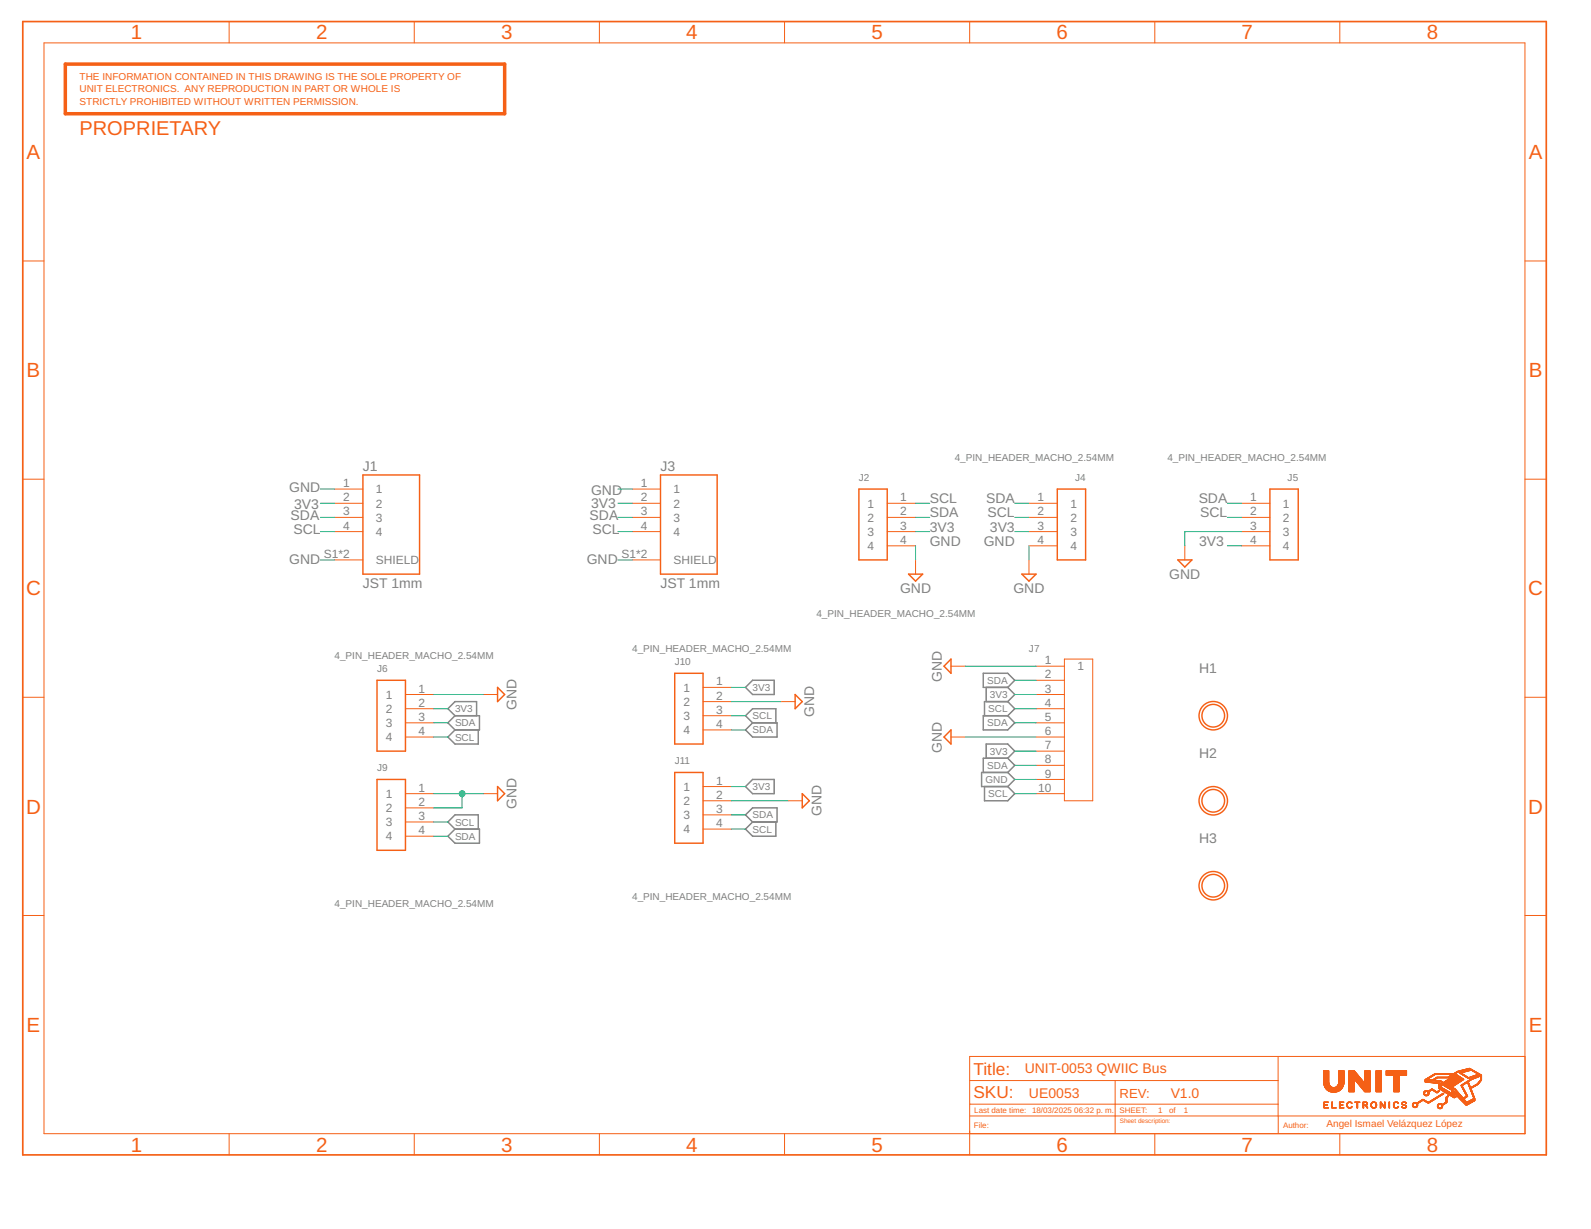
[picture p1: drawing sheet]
<svg xmlns="http://www.w3.org/2000/svg" width="279mm" height="216mm" viewBox="0 0 279 216" stroke-linecap="round" stroke-linejoin="round" font-family="sans-serif">
<g fill="none" stroke="#808080" stroke-width=".25">
<path d="M172.7 118.3h4.3l1.2 1.2-1.2 1.3h-4.3zM79.9 125.7h4.3v2.5h-4.3M79.9 125.7l-1.2-1.2 1.2-1.2h3.8v2.4M79.9 128.2l-1.2 1.3 1.2 1.2h4.1v-2.5M79.9 125.7l-1.2 1.3 1.2 1.2M130.9 120.8l1.3-1.3h3.8v2.5h-3.8zM130.9 138.2l1.3-1.3h3.8v2.5h-3.8zM132.2 127l-1.3-1.3 1.3-1.2h4v2.5M132.2 127h4.3v2.5h-4.3l-1.3-1.3zM172.7 125.7h4.3l1.2 1.3-1.2 1.2h-4.3zM172.9 138.2v2.5h4.1l1.2-1.3-1.2-1.2M173.2 133.2v-2.5h3.8l1.2 1.3-1.2 1.2"/>
<path d="M173.2 120.8v2.5M177 123.3l1.2 1.2-1.2 1.2M177 123.3h-4.1v2.4M177 135.7h-4.6v2.5h4.6M177 133.2h-4.3v2.5M177 133.2l1.2 1.3-1.2 1.2M177 135.7l1.2 1.2-1.2 1.3M177 120.8l1.2 1.2-1.2 1.3M79.9 145.6l-1.2-1.2 1.2-1.2h4.1v2.4M79.9 145.6h4.3v2.5h-4.3l-1.2-1.2zM130.9 143.2l1.3-1.3h4.3v2.5h-4.3zM132.2 144.4l-1.3 1.2 1.3 1.3h4v-2.5"/>
</g>
<g fill="none" stroke="#f56016" stroke-width=".25">
<path d="M63.7 83.4h10v17.5h-10zM116 83.4h9.9v17.5h-9.9zM150.8 85.9h5v12.5h-5zM185.7 85.9h4.9v12.5h-4.9zM206.8 98.4h2.5l-1.2 1.2zM223 85.9h5v12.5h-5zM66.2 119.5h5v12.5h-5zM118.5 118.3h5v12.4h-5zM159.6 100.9h2.4l-1.2 1.2zM167 115.8v2.5l-1.2-1.3zM179.5 100.9h2.4l-1.2 1.2zM66.2 136.9h5v12.5h-5z"/>
<path d="M87.4 120.8l1.2 1.2-1.2 1.3zM87.4 138.2l1.2 1.2-1.2 1.3zM118.5 135.7h5v12.4h-5zM139.6 122l1.3 1.3-1.3 1.2zM140.9 139.4l1.2 1.3-1.2 1.2zM167 128.2v2.5l-1.2-1.2z"/>
<circle cx="213.1" cy="125.7" r="1.99"/>
<circle cx="213.1" cy="125.7" r="2.5"/>
<circle cx="213.1" cy="155.6" r="1.99"/>
<circle cx="213.1" cy="140.7" r="1.99"/>
<circle cx="213.1" cy="155.6" r="2.5"/>
<circle cx="213.1" cy="140.7" r="2.5"/>
</g>
<g fill="none" stroke="#f56016" stroke-width=".18">
<path d="M7.7 7.5h260.1v191.7h-260.1zM40.2 3.8v3.7M72.7 3.8v3.7M105.3 3.8v3.7M137.8 3.8v3.7M170.3 3.8v3.7M202.8 3.8v3.7M235.3 3.8v3.7M4 45.8h3.7M267.8 45.8h3.7M4 84.2h3.7M58.8 85.9h4.9"/>
<path d="M58.8 88.4h4.9M58.8 90.9h4.9M58.8 93.4h4.9M58.8 98.4h4.9M111 85.9h5M111 88.4h5M111 90.9h5M111 93.4h5M111 98.4h5M155.8 88.4h5M155.8 90.9h5M155.8 93.4h5"/>
<path d="M155.8 95.9h5M160.8 98.4v2.5M180.7 88.4h5M180.7 90.9h5M180.7 93.4h5M180.7 95.9h5M180.7 98.4v2.5M208.1 95.9v2.5M218 88.4h5M218 90.9h5M218 93.4h5M218 95.9h5"/>
<path d="M267.8 84.2h3.7M167 117h2.5M181.9 119.5h5M181.9 117h5M186.9 115.8h5v24.9h-5zM4 122.5h3.7M71.2 122h5M71.2 124.5h5M71.2 127h5M71.2 129.5h5M71.2 139.4h5M84.9 122h2.5"/>
<path d="M84.9 139.4h2.5M123.5 120.8h4.9M123.5 123.3h4.9M123.5 125.7h4.9M123.5 128.2h4.9M123.5 138.2h4.9M137.1 123.3h2.5M167 129.5h2.5M181.9 122h5M181.9 124.5h5M181.9 127h5M181.9 129.5h5"/>
<path d="M181.9 132h5M181.9 134.5h5M181.9 136.9h5M181.9 139.4h5M267.8 122.5h3.7M71.2 141.9h5M71.2 144.4h5M71.2 146.9h5M123.5 140.7h4.9M123.5 143.2h4.9M123.5 145.6h4.9M138.4 140.7h2.5"/>
<path d="M4 160.8h3.7M267.8 160.8h3.7M40.2 199.2v3.7M72.7 199.2v3.7M105.3 199.2v3.7M137.8 199.2v3.7M170.3 189.8h54.2M170.4 194h54.1M170.4 194h.1M170.4 196h97.4M195.8 189.8v9.3M202.8 199.2v3.7"/>
<path d="M224.5 185.7v10.3M224.5 196.1v3M232.4 189.8h.9M232.4 190.1h.9M232.4 190h.9M232.4 189.9h.9M232.4 189.7h.9M232.4 189.6h.9M232.4 189.5h.9M232.4 189.4h.9M232.4 189.3h.9M232.4 189.2h.9"/>
<path d="M232.4 189.1h.9M232.4 189h.9M232.4 188.9h.9M232.4 188.8h.9M232.4 188.7h.9M232.4 188.6h.9M232.4 188.5h.9M232.4 188.4h.9M232.4 188.3h.9M232.4 188.2h.9M232.4 188.1h.9M232.5 190.3h.9"/>
<path d="M232.5 190.2h.9M232.5 190.1h.8M232.5 190.4l.9 .1M232.5 190.4h.9M232.5 190.5h.9M232.5 194h.1M232.5 194.6h.8M232.5 194.6h.1M232.5 194.5h.1M232.5 194.4h.1M232.5 194.3h.1M232.5 194.2h.1"/>
<path d="M232.5 194.1h.6M232.5 193.9h.1M232.5 193.8h.1M232.5 193.7h.1M232.5 193.6h.8M232.5 190.6h1M232.5 190.7h1M232.6 190.7h1M232.6 190.8h1M232.6 190.8l1.1 .1M232.6 190.9h1.1M232.6 190.9h1.2"/>
<path d="M232.7 191h1.2M232.7 191h1.3M232.7 191.1h3.1M232.7 191.1h3M232.9 191.3h2.6M232.9 191.4h2.6M233 191.4h2.5M233 191.5h2.4M233.1 191.5h2.3M233.1 194.1l-.6 .1M233.1 191.5h2.2M233.2 191.6h2"/>
<path d="M233.3 193.7h-.8M233.3 191.7h1.8M233.4 191.7h1.7M233.5 191.7h1.4M233.6 191.8h1.2M233.8 191.9h.8M233.9 194h.1M233.9 194.6h.8M233.9 194.6h.1M233.9 194.5h.1M233.9 194.4h.1M233.9 194.3h.1"/>
<path d="M233.9 194.2h.1M233.9 194.1h.1M233.9 193.9h.1M233.9 193.8h.1M233.9 193.7h.1M233.9 193.6h.1M234.1 191h.1M234.4 191h.1M234.4 191h1.4M234.7 190.9h1.1M234.8 190.9h1.1M234.8 190.8h1.1"/>
<path d="M234.9 190.7h1M235 190.5h1M235 190.4h1M235.1 190.4h.9M235.1 190.3h.9M235.1 190.2h.9M235.1 189.8h.9M235.1 190.1h.9M235.1 190h.9M235.1 189.9h.9M235.1 189.7h.9M235.1 189.6h.9"/>
<path d="M235.1 189.5h.9M235.1 189.4h.9M235.1 189.3h.9M235.1 189.2h.9M235.1 189.1h.9M235.1 189h.9M235.1 188.9h.9M235.1 188.8h.9M235.1 188.7h.9M235.1 188.6h.9M235.1 188.5h.9M235.1 188.4h.9"/>
<path d="M235.1 188.3h.9M235.1 188.2h.9M235.1 188.1h.9M235.2 194h.1M235.2 194.6h.8M235.2 194.6h.1M235.2 194.5h.1M235.2 194.4h.1M235.2 194.3h.1M235.2 194.2h.1M235.2 194.1h.6M235.2 193.9h.1"/>
<path d="M235.2 193.8h.1M235.2 193.7h.1M235.2 193.6h.8M235.2 191.6h-2M235.3 199.2v3.7M235.6 191.3h-2.7M235.6 191.2l-2.8 .1M235.7 191.2h-2.9M235.8 191h-1.3M235.8 194.1l-.6 .1M235.8 190.9h-1.1M235.9 190.8h-1.1"/>
<path d="M235.9 190.7h-1M235.9 190.6h-1M236 190.6h-1M236 193.7h-.8M236.5 194.2h.1M236.5 194.1h.1M236.5 194.4h.2M236.5 194.3h.1M236.5 194h.1M236.5 193.9h.1M236.6 194.4h.1M236.6 194.4l.1 .1"/>
<path d="M236.6 194.5h.1M236.6 194h-.1M236.6 194.5h.2M236.7 194.6h.2M236.7 193.9h-.2M236.7 193.8h-.1M236.7 193.7h.6M236.7 194.6h.6M236.7 193.7l-.1 .1M236.7 193.6h.6M236.8 194.6h.4M236.8 193.6h.4"/>
<path d="M236.8 193.7h-.2M236.9 189.8h.9M236.9 191.8h.9M236.9 191.7h.9M236.9 191.6h.9M236.9 191.5h.9M236.9 191.4h.9M236.9 191.3h.9M236.9 191.2h.9M236.9 191.1h.9M236.9 191h.9M236.9 190.9h.9"/>
<path d="M236.9 190.8h.9M236.9 190.7h.9M236.9 190.6h.9M236.9 190.5h.9M236.9 190.4h.9M236.9 190.3h.9M236.9 190.2h.9M236.9 190.1h.9M236.9 190h.9M236.9 189.9h.9M236.9 189.7h.9M236.9 189.6h.9"/>
<path d="M236.9 189.6h2.2M236.9 189.5h2.1M236.9 189.4l2.1 .1M236.9 189.4h2M236.9 189.3h2M236.9 189.3h1.9M236.9 189.2h1.9M236.9 189.2h1.8M236.9 189.1h1.8M236.9 189h1.7M236.9 188.9h1.6M236.9 188.8h1.6"/>
<path d="M236.9 188.8h1.5M236.9 188.7h1.5M236.9 188.7h1.4M236.9 188.6l1.4 .1M236.9 188.6h1.4M236.9 188.6h1.3M236.9 188.5h1.3M236.9 188.4h1.2M236.9 188.3l1.1 .1M236.9 188.3h1.1M236.9 188.2l1.1 .1M236.9 188.2h1"/>
<path d="M236.9 188.1h.9M237 194.7h.1M237.2 193.7h.2M237.3 194.5h.1M237.3 193.7h.1M237.3 193.8h.1M237.3 194.6h-.2M237.3 194.4h.1M237.3 193.9h.1M237.4 194.5h-.2M237.4 194.4l-.1 .1M237.9 189.6h1.2"/>
<path d="M237.9 189.7h1.2M237.9 193.7h.9M237.9 193.6h.9M237.9 189.7h1.3M238 189.7l1.2 .1M238 189.8h1.2M238 189.8h1.3M238.1 189.9h1.2M238.1 189.9h1.3M238.2 190h1.2M238.2 190.1h1.3M238.3 190.1h1.2"/>
<path d="M238.3 190.1l1.2 .1M238.3 194h.1M238.3 194.6h.1M238.3 194.5h.1M238.3 194.4h.1M238.3 194.3h.1M238.3 194.2h.1M238.3 194.1h.1M238.3 193.9h.1M238.3 193.8h.1M238.3 193.7h.1M238.3 190.2h1.3"/>
<path d="M238.4 190.2h1.2M238.4 190.3h2.2M238.4 190.3h1.2M238.5 190.4h2.1M238.6 190.5h2M238.7 190.6h1.9M238.7 190.7h1.9M238.8 190.7h1.8M238.8 190.8h1.8M238.9 190.8h1.7M238.9 190.9h1.7M239 190.9h1.6"/>
<path d="M239 191h1.6M239.1 191.1h1.5M239.2 191.2h1.4M239.2 191.3h1.4M239.3 191.3h1.3M239.3 191.4h1.3M239.4 191.4h1.2M239.4 194h.1M239.4 194.6h.1M239.4 194.5h.1M239.4 194.4h.1M239.4 194.3h.1"/>
<path d="M239.4 194.2h.1M239.4 194.1h.1M239.4 193.9h.1M239.4 193.8h.1M239.4 193.7h.1M239.4 193.7h.7M239.4 193.6h.6M239.4 193.6h.5M239.4 191.5h1.2M239.5 191.5h1.1M239.5 191.6h1.1M239.6 191.7h1"/>
<path d="M239.7 191.8h.9M239.7 189.8h.9M239.7 190.3h.9M239.7 190.2h.9M239.7 190.1h.9M239.7 190h.9M239.7 189.9h.9M239.7 189.7h.9M239.7 189.6h.9M239.7 189.5h.9M239.7 189.4h.9M239.7 189.3h.9"/>
<path d="M239.7 189.2h.9M239.7 189.1h.9M239.7 189h.9M239.7 188.9h.9M239.7 188.8h.9M239.7 188.7h.9M239.7 188.6h.9M239.7 188.5h.9M239.7 188.4h.9M239.7 188.3h.9M239.7 188.2h.9M239.7 188.1h.9"/>
<path d="M239.8 194.2h.1M239.8 194.3h.2M239.9 194.3h.1M239.9 194.4h.1M239.9 193.6h.1M239.9 194.2h-.5M239.9 194.4h.2M239.9 193.7h.2M239.9 194.4l.2 .1M240 194.5h.1M240 194.1h.1M240 193.7h.1"/>
<path d="M240 194h.1M240 194.6h.2M240 194.1l-.6 .1M240 193.8h.1M240.1 194.6h.1M240.1 193.9h.1M240.1 193.8h.1M240.1 194.1h-.2M240.7 194h.2M240.7 194.3h.2M240.7 194.2h.2M240.7 194.1h.2"/>
<path d="M240.8 194.4h.1M240.8 194.3h.1M240.8 193.9h.1M240.8 194.4l.1 .1M240.9 194.5h.1M240.9 194.6h.2M240.9 193.8h-.1M240.9 193.7h.7M241 194.6h.6M241 193.6h.5M241 193.7l-.1 .1M241 194.6h.4"/>
<path d="M241 193.7h-.1M241 193.6h.4M241.1 193.5v.1M241.2 194.7h.1M241.4 193.5v.1M241.4 193.7h.2M241.5 194.5h.1M241.5 193.7h.2M241.6 194.5h.1M241.6 193.8h.1M241.6 194.4h.1M241.6 194.6h-.2"/>
<path d="M241.6 194.3h.1M241.6 193.9h.1M241.6 194h.1M241.6 194.2h.1M241.7 189.8h.9M241.7 194.5h-.2M241.7 194.1h.1M241.7 194l.1 .1M241.7 191.8h.9M241.7 191.7h.9M241.7 191.6h.9M241.7 191.5h.9"/>
<path d="M241.7 191.4h.9M241.7 191.3h.9M241.7 191.2h.9M241.7 191.1h.9M241.7 191h.9M241.7 190.9h.9M241.7 190.8h.9M241.7 190.7h.9M241.7 190.6h.9M241.7 190.5h.9M241.7 190.4h.9M241.7 190.3h.9"/>
<path d="M241.7 190.2h.9M241.7 190.1h.9M241.7 190h.9M241.7 189.9h.9M241.7 189.7h.9M241.7 189.6h.9M241.7 189.5h.9M241.7 189.4h.9M241.7 189.3h.9M241.7 189.2h.9M241.7 189.1h.9M241.7 189h.9"/>
<path d="M241.7 188.9h.9M241.7 188.8h.9M241.7 188.7h.9M241.7 188.6h.9M241.7 188.5h.9M241.7 188.4h.9M241.7 188.3h.9M241.7 188.2h.9M241.7 188.1h.9M241.8 194.2h-.1M242.4 194h.1M242.4 194.6h.1"/>
<path d="M242.4 194.5h.1M242.4 194.4h.1M242.4 194.3h.1M242.4 194.2h.1M242.4 194.1h.1M242.4 193.9h.1M242.4 193.8h.1M242.4 193.8h.3M242.4 193.7l.2 .1M242.4 193.7h.2M242.4 193.6h.1M242.6 193.8h.1"/>
<path d="M242.6 193.9h.1M242.6 194h.2M242.7 194h.1M242.7 194.1h.2M242.8 194.1l.1 .1M242.8 194.2h.1M242.8 194.2h.2M242.9 194.3h.1M242.9 194.4h.2M243 194.4l.1 .1M243 194.5h.2M243.1 194.6h.1"/>
<path d="M243.2 194h.1M243.2 194.4h.1M243.2 194.3h.1M243.2 194.2h.1M243.2 194.1h.1M243.2 193.9h.1M243.2 193.8h.1M243.2 193.7h.1M243.2 193.6h.1M243.4 188.9h3.6M243.4 188.8h3.6M243.4 188.7h3.6"/>
<path d="M243.4 188.6h3.6M243.4 188.5h3.6M243.4 188.4h3.6M243.4 188.3h3.6M243.4 188.2h3.6M243.4 188.1h3.6M243.9 194h.1M243.9 194.6h.1M243.9 194.5h.1M243.9 194.4h.1M243.9 194.3h.1M243.9 194.2h.1"/>
<path d="M243.9 194.1h.1M243.9 193.9h.1M243.9 193.8h.1M243.9 193.7h.1M243.9 193.6h.1M244.7 194h.1M244.7 194.3h.1M244.7 194.2h.1M244.7 194.1h.1M244.7 193.9h.1M244.7 194.4h.1M244.8 194.4l.1 .1"/>
<path d="M244.8 194.4h.1M244.8 193.8h.1M244.8 189.8h.9M244.8 191.8h.9M244.8 191.7h.9M244.8 191.6h.9M244.8 191.5h.9M244.8 191.4h.9M244.8 191.3h.9M244.8 191.2h.9M244.8 191.1h.9M244.8 191h.9"/>
<path d="M244.8 190.9h.9M244.8 190.8h.9M244.8 190.7h.9M244.8 190.6h.9M244.8 190.5h.9M244.8 190.4h.9M244.8 190.3h.9M244.8 190.2h.9M244.8 190.1h.9M244.8 190h.9M244.8 189.9h.9M244.8 189.7h.9"/>
<path d="M244.8 189.6h.9M244.8 189.5h.9M244.8 189.4h.9M244.8 189.3h.9M244.8 189.2h.9M244.8 189.1h.9M244.8 189h.9M244.8 194.5h.1M244.8 194.5h.2M244.9 194.6h.2M244.9 193.7h.6M244.9 194.6h.6"/>
<path d="M244.9 193.8h-.1M244.9 193.6h.6M244.9 193.7l-.1 .1M245 194.6h.4M245 193.6h.4M245 193.7h-.2M245.1 193.5v.1M245.2 194.7h.1M245.3 193.5v.1M245.4 193.7h.2M245.5 193.8h.1M245.5 194.6h-.2"/>
<path d="M245.5 194.4h.1M245.5 193.9h.1M245.6 194.5h-.2M245.6 194.4l-.1 .1M245.6 193.8h-.1M246.1 194.4l.2 .1M246.1 194.4h.2M246.2 194.5h.1M246.2 194h.1M246.2 194.4h.1M246.2 193.9h.1M246.2 193.8h.1"/>
<path d="M246.2 194.5h.2M246.2 194h.2M246.2 193.7h.1M246.2 194.6h.3M246.2 194l.3 .1M246.3 194.6h.6M246.3 194.1h.4M246.3 193.7h.6M246.3 193.8h-.1M246.3 193.6h.5M246.4 194.6h.4M246.4 194.1l.5 .1"/>
<path d="M246.4 193.7h-.2M246.4 193.6h.4M246.5 194.7h.1M246.6 194.2h.3M246.8 194.2h.2M246.8 193.7h.1M246.8 193.7h.2M246.9 194.5h.1M246.9 194.3h.1M246.9 193.8h.1M246.9 194.4h.1M246.9 194.6h-.2"/>
<path d="M247 194.5h-.2M247 194.4l-.1 .1M248 194.1h.2M248.1 194.3h.1M248.1 194.2h.1M248.1 194h.1M248.1 194.3h.2M248.1 194.4h.2M248.1 194.4h.3M248.2 194.4h.7M248.2 194.5h.6M248.2 194l-.1 .1"/>
<path d="M248.2 193.8h.6M248.3 194.5h.5M248.3 193.9h-.2M248.3 193.7h.5M248.3 194.6h.4M248.4 193.7h.2M248.4 193.8h-.3M248.4 193.7h.1M248.6 193.7h.1M248.6 193.8h.4M248.8 194.3h.1M248.8 193.9h.1"/>
<path d="M248.8 194h.1M248.8 194.2h.2M248.8 194h.2M248.8 194.1h.2M248.9 194.4h-.3M248.9 194.4h-.2M249 194.3h-.2M249 193.9h-.3M249.1 193.8h-.9M249.2 193.7l-.3 .1M249.2 193.7h-.3M249.3 193.7h-.3"/>
<path d="M249.4 193.6h-.4M249.5 193.5l-.4 .1M249.5 193.5h-.3M249.6 193.3h.7M249.6 193.5h-.3M249.6 193.3h.6M249.7 193.4h-.3M249.7 193.2h.4M249.8 193.2h.2M249.8 193.3l-.3 .1M249.8 193.1h.2M250 193.3l.3 .1"/>
<path d="M250 192.1h.2M250 192h.2M250 192.2h.2M250 191.9h.2M250.1 192.3h.2M250.1 192.2l.1 .1M250.1 193.4h.3M250.1 192.4h.7M250.1 193.4h.4M250.2 191.7h.6M250.2 193.5h.3M250.2 192.4h.6"/>
<path d="M250.2 191.9h-.2M250.3 191.6h.4M250.3 189.8h.1M250.3 190.1h1.6M250.3 190.1h1.2M250.3 190h.9M250.3 189.9l.1 .1M250.3 189.9h.1M250.3 189.7l1.6 .1M250.3 189.7h1.6M250.3 189.7h.8M250.3 192.5h.4"/>
<path d="M250.3 191.8h-.2M250.3 193.5h.3M250.4 193.5l.3 .1M250.4 191.7l-.3 .1M250.4 191.6h.2M250.4 192.5h.1M250.5 193.6h.7M250.5 189.8h1.9M250.5 193.7h.6M250.6 191.7h.4M250.6 189.6h-.3M250.6 193.7h.4"/>
<path d="M250.6 190.1l1.8 .1M250.7 191.8h.3M250.7 189.6h-.3M250.7 193.7h.3M250.7 191.9h.2M250.7 192.2h.2M250.8 189.5h-.4M250.8 189.4h.3M250.8 193.8h.1M250.8 191.9h.1M250.8 192.2h.2M250.8 192.1h.2"/>
<path d="M250.8 192h.2M250.8 191.9h.2M250.8 189.5h-.3M250.8 190.1v.1M250.9 192.3h-.3M250.9 192.3h-.2M250.9 189.4l-.3 .1M250.9 192.2h-.1M251 189.2h.3M251 189.4h-.3M251 189.8h1.9M251 190h.1"/>
<path d="M251.1 191.7h-1M251.1 190.2h1.6M251.1 191.7h-.3M251.2 191.5h.6M251.2 189.3h-.4M251.2 189.8h.1M251.2 191.6h-.3M251.2 191.4h.5M251.2 189.3h-.3M251.3 193.5l-.4 .1M251.3 191.6h-.3M251.3 191.4h.4"/>
<path d="M251.3 191.5l-.3 .1M251.3 193.5h-.3M251.4 191.3h.2M251.4 189.2h-.4M251.4 191.5h-.3M251.4 191.3h.1M251.4 189.1h-.3M251.4 193.5h-.3M251.5 190.2h1.3M251.5 189.9h1.6M251.5 193.4h-.3M251.5 189.1h-.3"/>
<path d="M251.5 191.5h.4M251.6 189l-.4 .1M251.6 193.2h.3M251.6 193.3l-.3 .1M251.7 191.5l.2 .1M251.7 189h-.4M251.7 191.6h.3M251.7 193.3h-.3M251.7 189h-.3M251.8 191.6h.3M251.8 193.3h-.4M251.8 188.9h-.3"/>
<path d="M251.8 191.7h.3M251.8 190.2v.1M251.8 193.2h-.3M251.9 188.9h-.4M251.9 191.7h.3M251.9 189.7h-.3M252 191.7l.3 .1M252 190.3h.8M252 188.8h-.4M252 193.1h-.3M252 191.8h.6M252 189.9h1.1"/>
<path d="M252 189.6h-.3M252.1 189.6h-.3M252.1 191.9h.5M252.1 193l-.3 .1M252.1 190.1v.1M252.2 189.5h-.3M252.2 193h-.3M252.2 191.9h.3M252.3 192.9l-.4 .1M252.3 190.3h.5M252.3 192h.1M252.3 189.4l-.3 .1"/>
<path d="M252.3 192.9h-.3M252.4 188.8h-.7M252.4 189.4h-.3M252.4 189.9h.1M252.4 194.3h.2M252.4 194.4h.2M252.4 194.2h.2M252.4 189.9h.8M252.4 192.8l-.3 .1M252.5 194.5h.1M252.5 194.6h.2M252.5 192.8h-.3"/>
<path d="M252.5 194.6h.3M252.5 194h.7M252.6 194.6h.6M252.6 194h.6M252.6 194.2h-.2M252.6 191.6h.2M252.6 192.8h-.4M252.6 194.7h.6M252.6 193.9h.6M252.6 189.8h.1M252.6 192.7h-.3M252.6 194.1h-.1"/>
<path d="M252.6 191.2h.3M252.6 191.1l.3 .1M252.6 191.1h.2M252.6 191h.2M252.6 190.9h.2M252.6 190.8h.2M252.6 190.7h.2M252.6 190.6h.2M252.6 190.5h.2M252.6 190.4h.2M252.7 194.1h-.2M252.7 194.7h.4"/>
<path d="M252.7 191.7l-.3 .1M252.7 191.6h.1M252.7 191.2l.3 .1M252.7 192.7h-.3M252.7 193.9h.4M252.7 194l-.2 .1M252.7 192.5h.3M252.8 191.7h-.3M252.8 191.3h.3M252.8 192.6l-.4 .1M252.8 191.3h.4M252.8 190h.5"/>
<path d="M252.8 192.6h-.3M252.9 191.4h.3M252.9 192.6h-.3M253 191.4h.3M253 192.5h-.3M253 194h.5M253 191.1h.3M253 191.1h.2M253 191h.2M253 190.9h.2M253 190.8h.2M253 190.7h.2"/>
<path d="M253 190.6h.2M253 190.5h.2M253 190.5h.5M253 190.4l.4 .1M253 190.4h.3M253 190.4h.2M253 190.3h.2M253 190.3h.1M253 190.2v.1M253 191.5h.4M253 191.1l.4 .1M253.1 190.1h.3"/>
<path d="M253.1 194.1h.4M253.1 194.5h.2M253.1 191.5h.3M253.1 191.2h.4M253.1 192.4h-.3M253.1 194.1h.3M253.2 194.4h.1M253.2 194.2h.1M253.2 191.5l.3 .1M253.2 190.1l.3 .1M253.2 194.3h.1M253.2 190.5h.3"/>
<path d="M253.2 192.4h-.3M253.2 191.6h.4M253.2 191.2l.4 .1M253.3 194.6h-.3M253.3 194.6h-.2M253.3 190.6h.3M253.3 190.2h.3M253.3 192.3h-.3M253.3 191.6h.3M253.3 191.3h.3M253.3 194.5h-.1M253.3 192.1h.2"/>
<path d="M253.3 194.4h-.1M253.3 190.2h.4M253.4 190.6h.3M253.4 192.3h-.4M253.4 191.7h.3M253.4 191.3h.3M253.4 192.1h.1M253.4 190.3h.4M253.4 192.2l-.3 .1M253.4 191.7h.4M253.4 191.4h.4M253.4 190.7h.4"/>
<path d="M253.4 192h.1M253.5 191.4h.4M253.5 190.3h.4M253.5 192.2h-.3M253.5 191.7l.4 .1M253.5 190.7h.4M253.6 192.2h-.3M253.6 190.4h.3M253.6 194h-.3M253.6 191.8h.4M253.6 191.5h.3M253.6 190.8h.3"/>
<path d="M253.7 194h-.3M253.7 191.5h.3M253.7 190.4h.3M253.7 190.1h.3M253.7 190.8h.3M253.7 193.8h.3M253.7 191.9h.3M253.7 190.4l.4 .1M253.7 193.9h-.3M253.7 191.5l.4 .1M253.7 190.1h.4M253.8 190.8l.3 .1"/>
<path d="M253.8 190h.6M253.8 191.9h.3M253.8 193.9h-.3M253.8 191.6h.3M253.8 190.5h.3M253.8 190.1l.4 .1M253.8 190.9h.3M253.9 193.7h.2M253.9 189.9h.4M253.9 191.9h.2M253.9 191.6h.3M253.9 190.5h.3"/>
<path d="M253.9 193.8h-.3M253.9 193.6h.2M253.9 190.9h.3M253.9 190.2h.4M253.9 192h.3M254 193.5h.1M254 191.7h.3M254 190.6h.3M254 193.4h.1M254 193.3h.1M254 193.2h.1M254 193.1h.1"/>
<path d="M254 193h.1M254 192.9h.1M254 192.8h.1M254 191h.3M254 190.2h.3M254 192h.3M254 191.7h.4M254 190h-.3M254 191h.4M254 190.6h.4M254.1 190.3h.3M254.1 192.1h.3"/>
<path d="M254.1 193.7h-.4M254.1 191.7l.3 .1M254.1 192.8h-.1M254.1 191.1h.3M254.1 189.8h.7M254.1 190.7h.4M254.1 190.3h.4M254.1 190h.5M254.2 191.8h.3M254.2 189.7h.5M254.2 192.8h-.2M254.2 192.6h.2"/>
<path d="M254.2 191.1h.3M254.2 192.2h.3M254.2 190.7h.4M254.2 190.4h.4M254.2 189.7h.4M254.2 192.7h-.2M254.3 191.1l.3 .1M254.3 192.2h.3M254.3 189.8h-.3M254.3 191.9h.3M254.3 190.1h.3M254.3 192.7h-.3"/>
<path d="M254.3 190.8h.3M254.3 190.4h.3M254.3 192.5h-.1M254.3 190.1h.4M254.3 192.6l-.2 .1M254.3 192.2l.4 .1M254.4 191.2h.3M254.4 190.8h.3M254.4 190.4l.3 .1M254.4 189.8h-.4M254.4 189.3l-2.2 .1M254.4 191.9h.3"/>
<path d="M254.4 192.6h-.3M254.4 192.3h.3M254.4 190.1l.4 .1M254.4 191.9l.3 .1M254.4 191.2l.4 .1M254.4 190.5h.4M254.4 189.5h.7M254.4 189.3h-2.2M254.5 190.8l.3 .1M254.5 192.3h.3M254.5 192h.3M254.5 191.3h.4"/>
<path d="M254.5 190.2h.3M254.5 189.8h.3M254.5 189.5h.5M254.5 189.3h-2.2M254.5 190.9h.4M254.5 190.5h.4M254.5 192.4h.4M254.6 190.2h.3M254.6 189.5h.4M254.6 189.2h-2.3M254.6 192h.3M254.6 189.8h.3"/>
<path d="M254.6 191.3h.3M254.6 190.9h.4M254.6 190.6h.4M254.6 189.6h-.3M254.6 192.4h.4M254.6 192.1h.5M254.7 191.4h.3M254.7 190.3h.3M254.7 189.9h.3M254.7 189.2h-.4M254.7 191h.3M254.7 190.6h.4"/>
<path d="M254.7 189.6h-.3M254.7 190.3h.4M254.7 189.1h-.3M254.7 192.5h.3M254.7 192.1h.4M254.7 191.4h.4M254.7 191h.4M254.7 189.9h.4M254.7 189.4h.6M254.8 190.4h.3M254.8 192.5h.3M254.8 192.2h.3"/>
<path d="M254.8 190.7h.7M254.8 189.9l.3 .1M254.8 189.3h.5M254.8 189.1h-.3M254.8 191.5h.3M254.8 191.1h.4M254.8 189.6h.4M254.8 192.6h.4M254.9 190.7h.5M254.9 190.4h.3M254.9 190h.3M254.9 189.3h.3"/>
<path d="M254.9 189l-.3 .1M254.9 191.5h.2M254.9 191.1h.3M254.9 190.4l.4 .1M254.9 189.6h.3M254.9 189h-.3M254.9 192.6h.3M254.9 192.2h.2M255 191.5h.1M255 191.1l.3 .1M255 190.8h.3M255 189.4h-.3"/>
<path d="M255 191.9h.1M255 191.8h.1M255 191.7h.1M255 191.6h.1M255 190.1h.3M255 189.7h.3M255 192.6h.8M255 192.3h.1M255 192h.1M255 189h-.3M255 190.5h.4M255.1 191.2h.3"/>
<path d="M255.1 190.1h.3M255.1 189.7h.3M255.1 189.1h.6M255.1 189.4h.3M255.1 188.9h-.4M255.1 192.7h.6M255.1 192.3v.1M255.1 190.5h.6M255.1 190.1l.3 .1M255.1 189.7l.3 .1M255.1 189.1h.5M255.1 188.9h-.3"/>
<path d="M255.2 191.2l.3 .1M255.2 190.6h.4M255.2 189.4l.3 .1M255.2 190.8l-.1 .1M255.2 189.8h.3M255.2 190.2h.3M255.2 189.1h.3M255.2 192.8h.4M255.2 191.3h.3M255.2 189.2h-.3M255.3 189.8h.3M255.3 190.2h.3"/>
<path d="M255.3 189.5h.3M255.3 188.8h-.4M255.3 191.9h.2M255.3 191.8h.1M255.3 191.7h.1M255.3 189.2h-.3M255.3 192.6h.1M255.3 192.5h.1M255.3 192.4h.1M255.3 192.3h.1M255.3 192.2h.1M255.3 192.1h.4"/>
<path d="M255.3 192h.3M255.3 191.9l.2 .1M255.3 191.3h.3M255.3 189.9h.4M255.3 189.5h.4M255.3 188.8h-.3M255.3 192.8h.1M255.4 190.3h.3M255.4 191.4h.2M255.4 189.6h.3M255.4 188.9h.6M255.4 188.7h-3.6"/>
<path d="M255.4 190.3h.6M255.4 189.9h.3M255.4 191.4h.3M255.4 189.2h.4M255.5 189.9l.3 .1M255.5 188.9h.5M255.5 188.7h-3.6M255.5 191.5h.2M255.5 190.4h.5M255.5 189.6h.3M255.5 192.8h-.2M255.5 190h.4"/>
<path d="M255.5 189.2h.3M255.5 188.6l-3.6 .1M255.5 192.2h.2M255.5 190.6h-.3M255.5 190.4h.4M255.5 189.7h.4M255.5 188.8h.4M255.5 192.6h.7M255.6 191.5l.2 .1M255.6 189h-.3M255.6 188.4h.3M255.6 192.2h.2"/>
<path d="M255.6 191.6h.2M255.6 189.3h.3M255.6 192.2l.2 .1M255.6 188.6h-3.1M255.6 192.6h.5M255.6 189.7h.3M255.6 189.3h.4M255.6 188.8h.2M255.6 192.3h.3M255.7 190.1h.3M255.7 191.7h.2M255.7 188.6h-.3"/>
<path d="M255.7 189.7l.3 .1M255.7 188.7h.1M255.7 192.5h.4M255.7 192.3h.2M255.7 190.1h.6M255.7 189.3l.3 .1M255.7 192.4h.3M255.8 191.7l.1 .1M255.8 190.5h-.4M255.8 189.8h.3M255.8 188.5h-.4M255.8 191.8h.2"/>
<path d="M255.8 190.1h.5M255.8 189.4h.3M255.8 192.5h.3M255.8 192.4h.2M255.8 189h.3M255.8 188.5h-.3M255.8 190.4l-.3 .1M255.8 189.8h.4M255.8 191.9h.3M255.8 190.2h.4M255.9 189.4l.3 .1M255.9 189h.3"/>
<path d="M255.9 191.9h.2M255.9 189.9h.3M255.9 191.9l.2 .1M255.9 189l.3 .1M255.9 192h.3M256 189.5h.3M256 188.4h-.4M256 192.6l.2 .1M256 189.9h.6M256 189.1h.3M256 192h.2M256 188.3l-.3 .1"/>
<path d="M256 192.7h.2M256 192.1h.2M256.1 189.9h.5M256.1 189.1h.2M256.1 192.7h.2M256.1 192.1h.2M256.1 190.3h-.3M256.1 189.6h.3M256.1 192.2h.2M256.1 192.8h.2M256.1 190.1h.3M256.1 190h.4"/>
<path d="M256.1 189.2h.3M256.1 190.2h-.3M256.1 192.8h.3M256.2 192.2l.2 .1M256.2 189.6h.3M256.2 188.3h-.4M256.2 192.8l.2 .1M256.2 189.2h.3M256.2 192.3h.2M256.2 189.7h.4M256.2 192.9h.2M256.3 189.3h.2"/>
<path d="M256.3 188.5h.3M256.3 192.9l.2 .1M256.3 192.4h.2M256.3 189.7h.7M256.3 189.3h.3M256.3 193h.2M256.3 193l.3 .1M256.4 189.7h.5M256.4 192.5h.2M256.4 189.3l.3 .1M256.4 188.6h.3M256.4 188.2l-.6 .1"/>
<path d="M256.4 193.1h.2M256.4 189.8h.4M256.4 189.4h.4M256.4 193.1h.3M256.4 192.6h.2M256.5 188.6h.3M256.5 192.6h.2M256.5 193.2h.2M256.5 192.6l.2 .1M256.5 189.4l.4 .1M256.5 188.6l.4 .1M256.5 193.2h.3"/>
<path d="M256.6 188.2h-.7M256.6 193.3h.2M256.6 192.7h.2M256.6 190.8h.2M256.6 188.7h.3M256.6 189.5h.3M256.6 192.8h.2M256.6 190.8l.2 .1M256.6 193.3l.3 .1M256.6 192.8h.3M256.7 190.9h.1M256.7 189.5h.3"/>
<path d="M256.7 188.7h.3M256.7 190.9h.2M256.7 192.8l.2 .1M256.7 191h.2M256.7 189.9h-.3M256.7 193.4h.2M256.7 189.6h.3M256.7 192.9h.6M256.8 191h.1M256.8 188.8h.2M256.8 188.2h-.7M256.8 193.4h.2"/>
<path d="M256.8 189.8h-.3M256.8 191.1h.1M256.8 188.4h-.6M256.8 193.5h.2M256.8 191.1l.2 .1M256.8 191.1h.2M256.8 190.7h-.2M256.8 188.8h.4M256.8 193h.3M256.8 191.2h.2M256.9 193.5l.2 .1M256.9 191.2l.1 .1"/>
<path d="M256.9 191.3h.2M256.9 188.9h.3M256.9 188.1h-.7M256.9 193.1h.2M256.9 193.6h.3M256.9 191.4h.2M256.9 190.6h-.3M257 191.4h.1M257 188.4h-.7M257 193.2h.2M257 193.7h.2M257 191.5h.2"/>
<path d="M257 188.9h.3M257 193.7h.3M257 190.6h-.3M257 189.7h-.3M257 193.3h.3M257 191.6h.2M257 189h.4M257 188.1h-.6M257.1 193.7l.2 .1M257.1 191.6h.1M257.1 190.5h-.3M257.1 189.6h-.3"/>
<path d="M257.1 193.3h.2M257.1 191.7h.2M257.1 193.8h.2M257.1 188.3l-.6 .1M257.1 193.3l.2 .1M257.1 193.8h.3M257.1 191.7l.2 .1M257.1 189h.3M257.2 193.4h.2M257.2 191.8h.1M257.2 193.9h.2M257.2 191.9h.2"/>
<path d="M257.2 189l.3 .1M257.2 193.9h.3M257.2 190.4l-.3 .1M257.2 193.5h.2M257.2 192.9l-.4 .1M257.2 189.1h.4M257.3 193.5h.2M257.3 192h.1M257.3 188h-.8M257.3 194h.2M257.3 193.5l.2 .1M257.3 190.4h-.3"/>
<path d="M257.3 188.3h-.7M257.3 192h.2M257.3 190.2h.3M257.3 192.1h.2M257.3 194h.6M257.3 189.1h.3M257.3 194h.5M257.3 193.6h.7M257.3 192.8l-.3 .1M257.3 192.2h.2M257.4 190.2h.5M257.4 192.2h.2"/>
<path d="M257.4 187.8h1M257.4 193.7h.5M257.4 189.2h.3M257.4 188h-.7M257.4 193.7h.4M257.4 190.3h-.3M257.4 192.8h-.3M257.4 192.3h.2M257.4 194.1h.2M257.5 190.3h-.3M257.5 189.2h.3M257.5 192.4h.1"/>
<path d="M257.5 193.8h.1M257.5 190.1h.4M257.5 194.2h.1M257.5 192.8h-.3M257.5 192.6h.2M257.5 192.4h.2M257.5 189.3h.3M257.5 188.2l-.7 .1M257.5 192.5h.2M257.6 190.2h-.4M257.6 192.7h-.3M257.6 187.8h.7"/>
<path d="M257.6 187.9l-.7 .1M257.6 189.3h.8M257.7 189.3h.6M257.7 193.7l-.2 .1M257.7 188.2h-.7M257.7 192.6l-.3 .1M257.7 194.1h-.3M257.7 187.7h.5M257.7 189.4h.4M257.7 190.2h.2M257.7 192.6h-.3M257.7 187.9h-.6"/>
<path d="M257.8 190.3h.1M257.8 190.3h.2M257.8 190.4h.2M257.8 189.4h.2M257.8 190.4l.2 .1M257.8 188h.9M257.9 190.5h.1M257.9 190.1h-.5M257.9 188.2h-.7M257.9 187.9h-.7M257.9 190.6h.2M257.9 190.6h.1"/>
<path d="M257.9 187.7h.2M257.9 194h-.3M257.9 190.7h.2M257.9 190h-.3M258 190.8h.1M258 190.7h.1M258 189.9l-.3 .1M258 188h.6M258 190.8l.2 .1M258 193.9h-.4M258 190.9h.2M258 188.1h-.7"/>
<path d="M258 191h.2M258 189.9h-.3M258 187.7h.1M258.1 193.5l-.4 .1M258.1 191h.1M258.1 193.9h-.4M258.1 191.1h.5M258.1 191.1h.3M258.1 189.9h-.3M258.1 187.9h.3M258.1 193.5h-.3M258.1 191.2h.2"/>
<path d="M258.1 188.1h-.6M258.2 189.8h-.3M258.2 193.8h-.4M258.2 191.3h.1M258.2 187.9h.3M258.2 191.4h.2M258.2 191.3h.2M258.2 193.8h-.3M258.2 191.5h.2M258.2 193.5h-.3M258.3 191.5h.1M258.3 189.8h-.4"/>
<path d="M258.3 191.6h.2M258.3 193.4h-.3M258.3 193.7l-.3 .1M258.3 191.7h.2M258.3 189.7l-.3 .1M258.3 188h-.7M258.4 191.7l.1 .1M258.4 191.2h-.3M258.4 189.7h-.3M258.4 191.8h.2M258.4 193.4h-.4M258.4 193.7h-.4"/>
<path d="M258.4 191.9h.2M258.4 188h.3M258.4 192h.2M258.5 193.7h-.4M258.5 193.3l-.4 .1M258.5 192.1h.1M258.5 192h.1M258.5 189.3h-.5M258.5 188.1h.3M258.5 192.1h.2M258.5 192.2h.2M258.5 191.1h-.4"/>
<path d="M258.5 189.6h-.3M258.5 193.3h-.3M258.6 193.6h-.4M258.6 188.1h.3M258.6 192.3h.1M258.6 192.2h.1M258.6 193.1h.4M258.6 192.4h.2M258.6 189.2h-.5M258.6 188.2h.4M258.6 193.3h-.3M258.6 192.5h.2"/>
<path d="M258.7 193.5l-.4 .1M258.7 192.6h.1M258.7 191h-.4M258.7 189.6h-.4M258.7 193.4h.3M258.7 188.2h.3M258.7 193.2h-.4M258.7 192.6l.2 .1M258.7 192.7h.2M258.7 191h-.3M258.7 189.2h-.5M258.7 193.5h-.3"/>
<path d="M258.7 192.8h.2M258.8 189.5h-.5M258.8 188.2l.3 .1M258.8 193.2h-.4M258.8 193h.2M258.8 192.8h.1M258.8 193.3h.2M258.8 192.8l.2 .1M258.8 192.9h.2M258.8 190.9h-.3M258.8 193.5h-.3M258.8 189.5h-.4"/>
<path d="M258.8 189.1h-.4M258.8 193.2h.2M258.9 190.9h-.3M258.9 188.3h.3M258.9 193.4h-.3M259 193.4h-.4M259 190.8l-.4 .1M259 188.3l.3 .1M259 189.1h-.5M259 193.1h-.5M259 189.4l-.5 .1M259 193l-.3 .1"/>
<path d="M259 188.4h.4M259.1 190.8h-.4M259.1 189l-.5 .1M259.1 190.8h-.3M259.1 188.4h.3M259.1 189.4h-.4M259.2 188.5h.3M259.2 190.7h-.4M259.2 189h-.5M259.2 188.8h.9M259.2 189.3l-.4 .1M259.2 188.5h.4"/>
<path d="M259.3 190.7h-.3M259.3 188.6h.4M259.4 189h-.6M259.4 190.6h-.4M259.4 189.3h-.5M259.4 188.8h.6M259.4 188.6h.4M259.5 189.3h-.5M259.5 188.9h-.5M259.5 190.6h-.4M259.5 188.6l.3 .1M259.5 188.7h.5"/>
<path d="M259.5 190.3h.2M259.5 190.5h-.3M259.5 189.2h-.4M259.5 188.7h.4M259.6 190.5h-.3M259.6 190.4l-.3 .1M259.6 188.9h-.5M259.7 190.4h-.3M259.7 189h.5M259.7 189.2h-.5M259.7 190.4h-.2M259.7 190.1h.2"/>
<path d="M259.8 190.2h-.2M259.8 189.1h-.5M259.9 190.1l-.2 .1M259.9 188.9h.3M259.9 190.1h-.2M259.9 189.1h-.5M260 190h-.3M260 189.7h.2M260 189.9l-.2 .1M260 189.9h-.2M260.1 189.6h.1M260.1 189.5h.1"/>
<path d="M260.1 189.4h.1M260.1 189.3h.1M260.1 189.2h.1M260.1 189.1h.1M260.1 189.9h-.2M260.1 189.8h-.2M260.2 189l-.7 .1M267.8 185.6h-97.5v17.3"/>
</g>
<path d="M4 3.8h267.5v199.1h-267.5z" fill="none" stroke="#f56016" stroke-width=".3"/>
<path d="M11.5 11.3h77.1v8.7h-77.1z" fill="none" stroke="#f56016" stroke-width=".61"/>
<g fill="none" stroke="#0dab76" stroke-width=".18">
<path d="M56.3 88.4h2.5M56.3 93.4h2.5M56.3 90.9h2.5M56.3 85.9h2.5M56.3 98.4h2.5M108.5 88.4h2.5M108.5 93.4h2.5M108.5 90.9h2.5M108.5 85.9h2.5M108.5 98.4h2.5M160.8 88.4h2.5M160.8 93.4h2.5"/>
<path d="M160.8 90.9h2.5M160.8 95.9v2.5M178.2 88.4h2.5M178.2 93.4h2.5M178.2 90.9h2.5M180.7 95.9v2.5M215.5 88.4h2.5M215.5 90.9h2.5M215.5 95.9h2.5M218 93.4h-9.9v2.5M169.5 117h12.4M178.2 119.5h3.7"/>
<path d="M76.2 124.5h2.5M76.2 139.4h8.7M76.2 129.5h2.5M76.2 127h2.5M76.2 122h8.7M81.2 139.4v2.5h-5M128.4 125.7h2.5M128.4 128.2h2.5M128.4 123.3h8.7M128.4 120.8h2.5M128.4 138.2h2.5M169.5 129.5h12.4"/>
<path d="M178.2 124.5h3.7M178.2 139.4h3.7M178.2 127h3.7M178.2 134.5h3.7M178.2 136.9h3.7M178.2 122h3.7M178.2 132h3.7M76.2 144.4h2.5M76.2 146.9h2.5M128.4 145.6h2.5M128.4 143.2h2.5M128.4 140.7h10"/>
</g>
<circle cx="81.2" cy="139.4" r=".51" fill="#0dab76" stroke="#0dab76" stroke-width=".18"/>
<g font-size="3.6" fill="#f56016">
<text x="23" y="6.9">1</text>
<text x="55.5" y="6.9">2</text>
<text x="88" y="6.9">3</text>
<text x="120.5" y="6.9">4</text>
<text x="153" y="6.9">5</text>
<text x="185.5" y="6.9">6</text>
<text x="218" y="6.9">7</text>
<text x="250.6" y="6.9">8</text>
<text x="4.7" y="28">A</text>
<text x="268.5" y="28">A</text>
<text x="4.7" y="66.3">B</text>
<text x="268.5" y="66.3">B</text>
<text x="4.6" y="104.6">C</text>
<text x="268.4" y="104.6">C</text>
<text x="4.6" y="142.9">D</text>
<text x="268.4" y="142.9">D</text>
<text x="4.7" y="181.3">E</text>
<text x="268.5" y="181.3">E</text>
<text x="23" y="202.3">1</text>
<text x="55.5" y="202.3">2</text>
<text x="88" y="202.3">3</text>
<text x="120.5" y="202.3">4</text>
<text x="153" y="202.3">5</text>
<text x="185.5" y="202.3">6</text>
<text x="218" y="202.3">7</text>
<text x="250.6" y="202.3">8</text>
</g>
<text font-size="3.5" fill="#f56016" x="14" y="23.7">PROPRIETARY</text>
<g font-size="3" fill="#f56016">
<text x="171" y="188.8">Title:</text>
<text x="171" y="192.9">SKU:</text>
</g>
<g font-size="2.5" fill="#808080">
<text x="63.7" y="82.8">J1</text>
<text x="116" y="82.8">J3</text>
<text x="50.8" y="86.4">GND</text>
<text x="51.6" y="89.4">3V3</text>
<text x="103.8" y="86.9">GND</text>
<text x="103.8" y="89.2">3V3</text>
<text x="163.3" y="88.4">SCL</text>
<text x="173.2" y="88.4">SDA</text>
<text x="210.5" y="88.4">SDA</text>
<text x="51" y="91.4">SDA</text>
<text x="51.5" y="93.9">SCL</text>
<text x="103.6" y="91.4">SDA</text>
<text x="104" y="93.9">SCL</text>
<text x="163.3" y="90.9">SDA</text>
<text x="163.3" y="95.9">GND</text>
<text x="163.3" y="93.4">3V3</text>
<text x="172.8" y="95.9">GND</text>
<text x="173.4" y="90.9">SCL</text>
<text x="173.8" y="93.4">3V3</text>
<text x="210.6" y="95.9">3V3</text>
<text x="210.8" y="90.9">SCL</text>
<text x="50.8" y="99.1">GND</text>
<text x="103.1" y="99.1">GND</text>
<text x="205.3" y="101.7">GND</text>
<text x="63.7" y="103.3">JST 1mm</text>
<text x="116" y="103.3">JST 1mm</text>
<text x="158.1" y="104.2">GND</text>
<text x="178" y="104.2">GND</text>
<text x="165.4" y="119.8" transform="rotate(-90 165.4 119.8)">GND</text>
<text x="210.6" y="118.3">H1</text>
<text x="90.7" y="124.7" transform="rotate(-90 90.7 124.7)">GND</text>
<text x="143" y="126" transform="rotate(-90 143 126)">GND</text>
<text x="165.4" y="132.2" transform="rotate(-90 165.4 132.2)">GND</text>
<text x="210.6" y="133.2">H2</text>
<text x="90.7" y="142.2" transform="rotate(-90 90.7 142.2)">GND</text>
<text x="144.2" y="143.4" transform="rotate(-90 144.2 143.4)">GND</text>
<text x="210.6" y="148.1">H3</text>
</g>
<g font-size="2.5" fill="#f56016">
<text x="180" y="188.4">UNIT-0053 QWIIC Bus</text>
<text x="180.7" y="192.9">UE0053</text>
<text x="205.6" y="192.9">V1.0</text>
</g>
<text font-size="2.3" fill="#f56016" x="196.6" y="192.8">REV:</text>
<g font-size="2.1" fill="#808080">
<text x="60.3" y="85.6">1</text>
<text x="60.3" y="88.1">2</text>
<text x="66" y="86.7">1</text>
<text x="66" y="89.2">2</text>
<text x="112.5" y="85.6">1</text>
<text x="112.5" y="88.1">2</text>
<text x="118.3" y="86.7">1</text>
<text x="118.3" y="89.2">2</text>
<text x="152.4" y="89.2">1</text>
<text x="158.1" y="88.1">1</text>
<text x="182.2" y="88.1">1</text>
<text x="188" y="89.2">1</text>
<text x="219.6" y="88.1">1</text>
<text x="225.3" y="89.2">1</text>
<text x="60.3" y="90.5">3</text>
<text x="60.3" y="93">4</text>
<text x="66" y="91.6">3</text>
<text x="66" y="94.1">4</text>
<text x="112.5" y="90.5">3</text>
<text x="112.5" y="93">4</text>
<text x="118.3" y="91.6">3</text>
<text x="118.3" y="94.1">4</text>
<text x="152.4" y="91.7">2</text>
<text x="152.4" y="94.1">3</text>
<text x="158.1" y="90.5">2</text>
<text x="158.1" y="93">3</text>
<text x="158.1" y="95.5">4</text>
<text x="182.2" y="90.5">2</text>
<text x="182.2" y="93">3</text>
<text x="182.2" y="95.5">4</text>
<text x="188" y="91.6">2</text>
<text x="188" y="94.1">3</text>
<text x="219.6" y="90.5">2</text>
<text x="219.6" y="93">3</text>
<text x="219.6" y="95.5">4</text>
<text x="225.3" y="91.6">2</text>
<text x="225.3" y="94.1">3</text>
<text x="56.9" y="98">S1*2</text>
<text x="66" y="99.1">SHIELD</text>
<text x="109.2" y="98">S1*2</text>
<text x="118.3" y="99.1">SHIELD</text>
<text x="152.4" y="96.6">4</text>
<text x="188" y="96.6">4</text>
<text x="225.3" y="96.6">4</text>
<text x="183.5" y="119.2">2</text>
<text x="183.5" y="116.7">1</text>
<text x="189.2" y="117.8">1</text>
<text x="67.7" y="122.8">1</text>
<text x="67.7" y="125.2">2</text>
<text x="73.5" y="121.7">1</text>
<text x="73.5" y="124.1">2</text>
<text x="120" y="121.5">1</text>
<text x="120" y="124">2</text>
<text x="125.7" y="120.4">1</text>
<text x="125.7" y="122.9">2</text>
<text x="125.7" y="125.4">3</text>
<text x="183.5" y="121.7">3</text>
<text x="183.5" y="124.1">4</text>
<text x="67.7" y="127.7">3</text>
<text x="67.7" y="130.2">4</text>
<text x="73.5" y="126.6">3</text>
<text x="73.5" y="129.1">4</text>
<text x="120" y="126.5">3</text>
<text x="120" y="129">4</text>
<text x="125.7" y="127.9">4</text>
<text x="183.5" y="126.6">5</text>
<text x="183.5" y="129.1">6</text>
<text x="183.5" y="131.6">7</text>
<text x="125.7" y="137.8">1</text>
<text x="183.5" y="134.1">8</text>
<text x="183.5" y="136.6">9</text>
<text x="67.7" y="140.2">1</text>
<text x="67.7" y="142.7">2</text>
<text x="73.5" y="139.1">1</text>
<text x="73.5" y="141.6">2</text>
<text x="120" y="138.9">1</text>
<text x="120" y="141.4">2</text>
<text x="120" y="143.9">3</text>
<text x="125.7" y="140.3">2</text>
<text x="125.7" y="142.8">3</text>
<text x="182.3" y="139.1">10</text>
<text x="67.7" y="145.2">3</text>
<text x="67.7" y="147.6">4</text>
<text x="73.5" y="144.1">3</text>
<text x="73.5" y="146.5">4</text>
<text x="120" y="146.4">4</text>
<text x="125.7" y="145.3">4</text>
</g>
<g font-size="1.8" fill="#f56016">
<text x="14" y="14">THE INFORMATION CONTAINED IN THIS DRAWING IS THE SOLE PROPERTY OF</text>
<text x="14" y="16.2">UNIT ELECTRONICS. ANY REPRODUCTION IN PART OR WHOLE IS</text>
<text x="14" y="18.5">STRICTLY PROHIBITED WITHOUT WRITTEN PERMISSION.</text>
<text x="233" y="197.9">Angel Ismael Velázquez López</text>
</g>
<g font-size="1.8" fill="#808080">
<text x="167.7" y="80.9">4_PIN_HEADER_MACHO_2.54MM</text>
<text x="205" y="80.9">4_PIN_HEADER_MACHO_2.54MM</text>
<text x="150.8" y="84.4">J2</text>
<text x="188.8" y="84.4">J4</text>
<text x="226.1" y="84.4">J5</text>
<text x="143.4" y="108.3">4_PIN_HEADER_MACHO_2.54MM</text>
<text x="58.8" y="115.8">4_PIN_HEADER_MACHO_2.54MM</text>
<text x="66.2" y="118">J6</text>
<text x="111" y="114.5">4_PIN_HEADER_MACHO_2.54MM</text>
<text x="118.5" y="116.8">J10</text>
<text x="180.7" y="114.5">J7</text>
<text x="79.9" y="125.1">3V3</text>
<text x="132.2" y="121.4">3V3</text>
<text x="173.4" y="120.1">SDA</text>
<text x="173.6" y="125.1">SCL</text>
<text x="173.9" y="122.6">3V3</text>
<text x="79.9" y="130.1">SCL</text>
<text x="79.9" y="127.6">SDA</text>
<text x="132.2" y="126.4">SCL</text>
<text x="132.2" y="128.8">SDA</text>
<text x="173.4" y="127.6">SDA</text>
<text x="66.2" y="135.4">J9</text>
<text x="118.5" y="134.2">J11</text>
<text x="173.1" y="137.6">GND</text>
<text x="173.4" y="135.1">SDA</text>
<text x="173.9" y="132.6">3V3</text>
<text x="132.2" y="143.8">SDA</text>
<text x="132.2" y="138.8">3V3</text>
<text x="173.6" y="140.1">SCL</text>
<text x="79.9" y="145">SCL</text>
<text x="79.9" y="147.5">SDA</text>
<text x="132.2" y="146.3">SCL</text>
<text x="58.8" y="159.3">4_PIN_HEADER_MACHO_2.54MM</text>
<text x="111" y="158.1">4_PIN_HEADER_MACHO_2.54MM</text>
</g>
<g font-size="1.4" fill="#f56016">
<text x="171.1" y="195.5">Last date time:</text>
<text x="181.2" y="195.5">18/03/2025</text>
<text x="188.6" y="195.5">06:32 p. m.</text>
<text x="196.6" y="195.5">SHEET:</text>
<text x="203.4" y="195.5">1</text>
<text x="205.3" y="195.5">of</text>
<text x="207.9" y="195.5">1</text>
<text x="171" y="198.1">File:</text>
<text x="225.3" y="198.1">Author:</text>
</g>
<text font-size="1.1" fill="#f56016" x="196.7" y="197.3">Sheet description:</text>
</svg>
